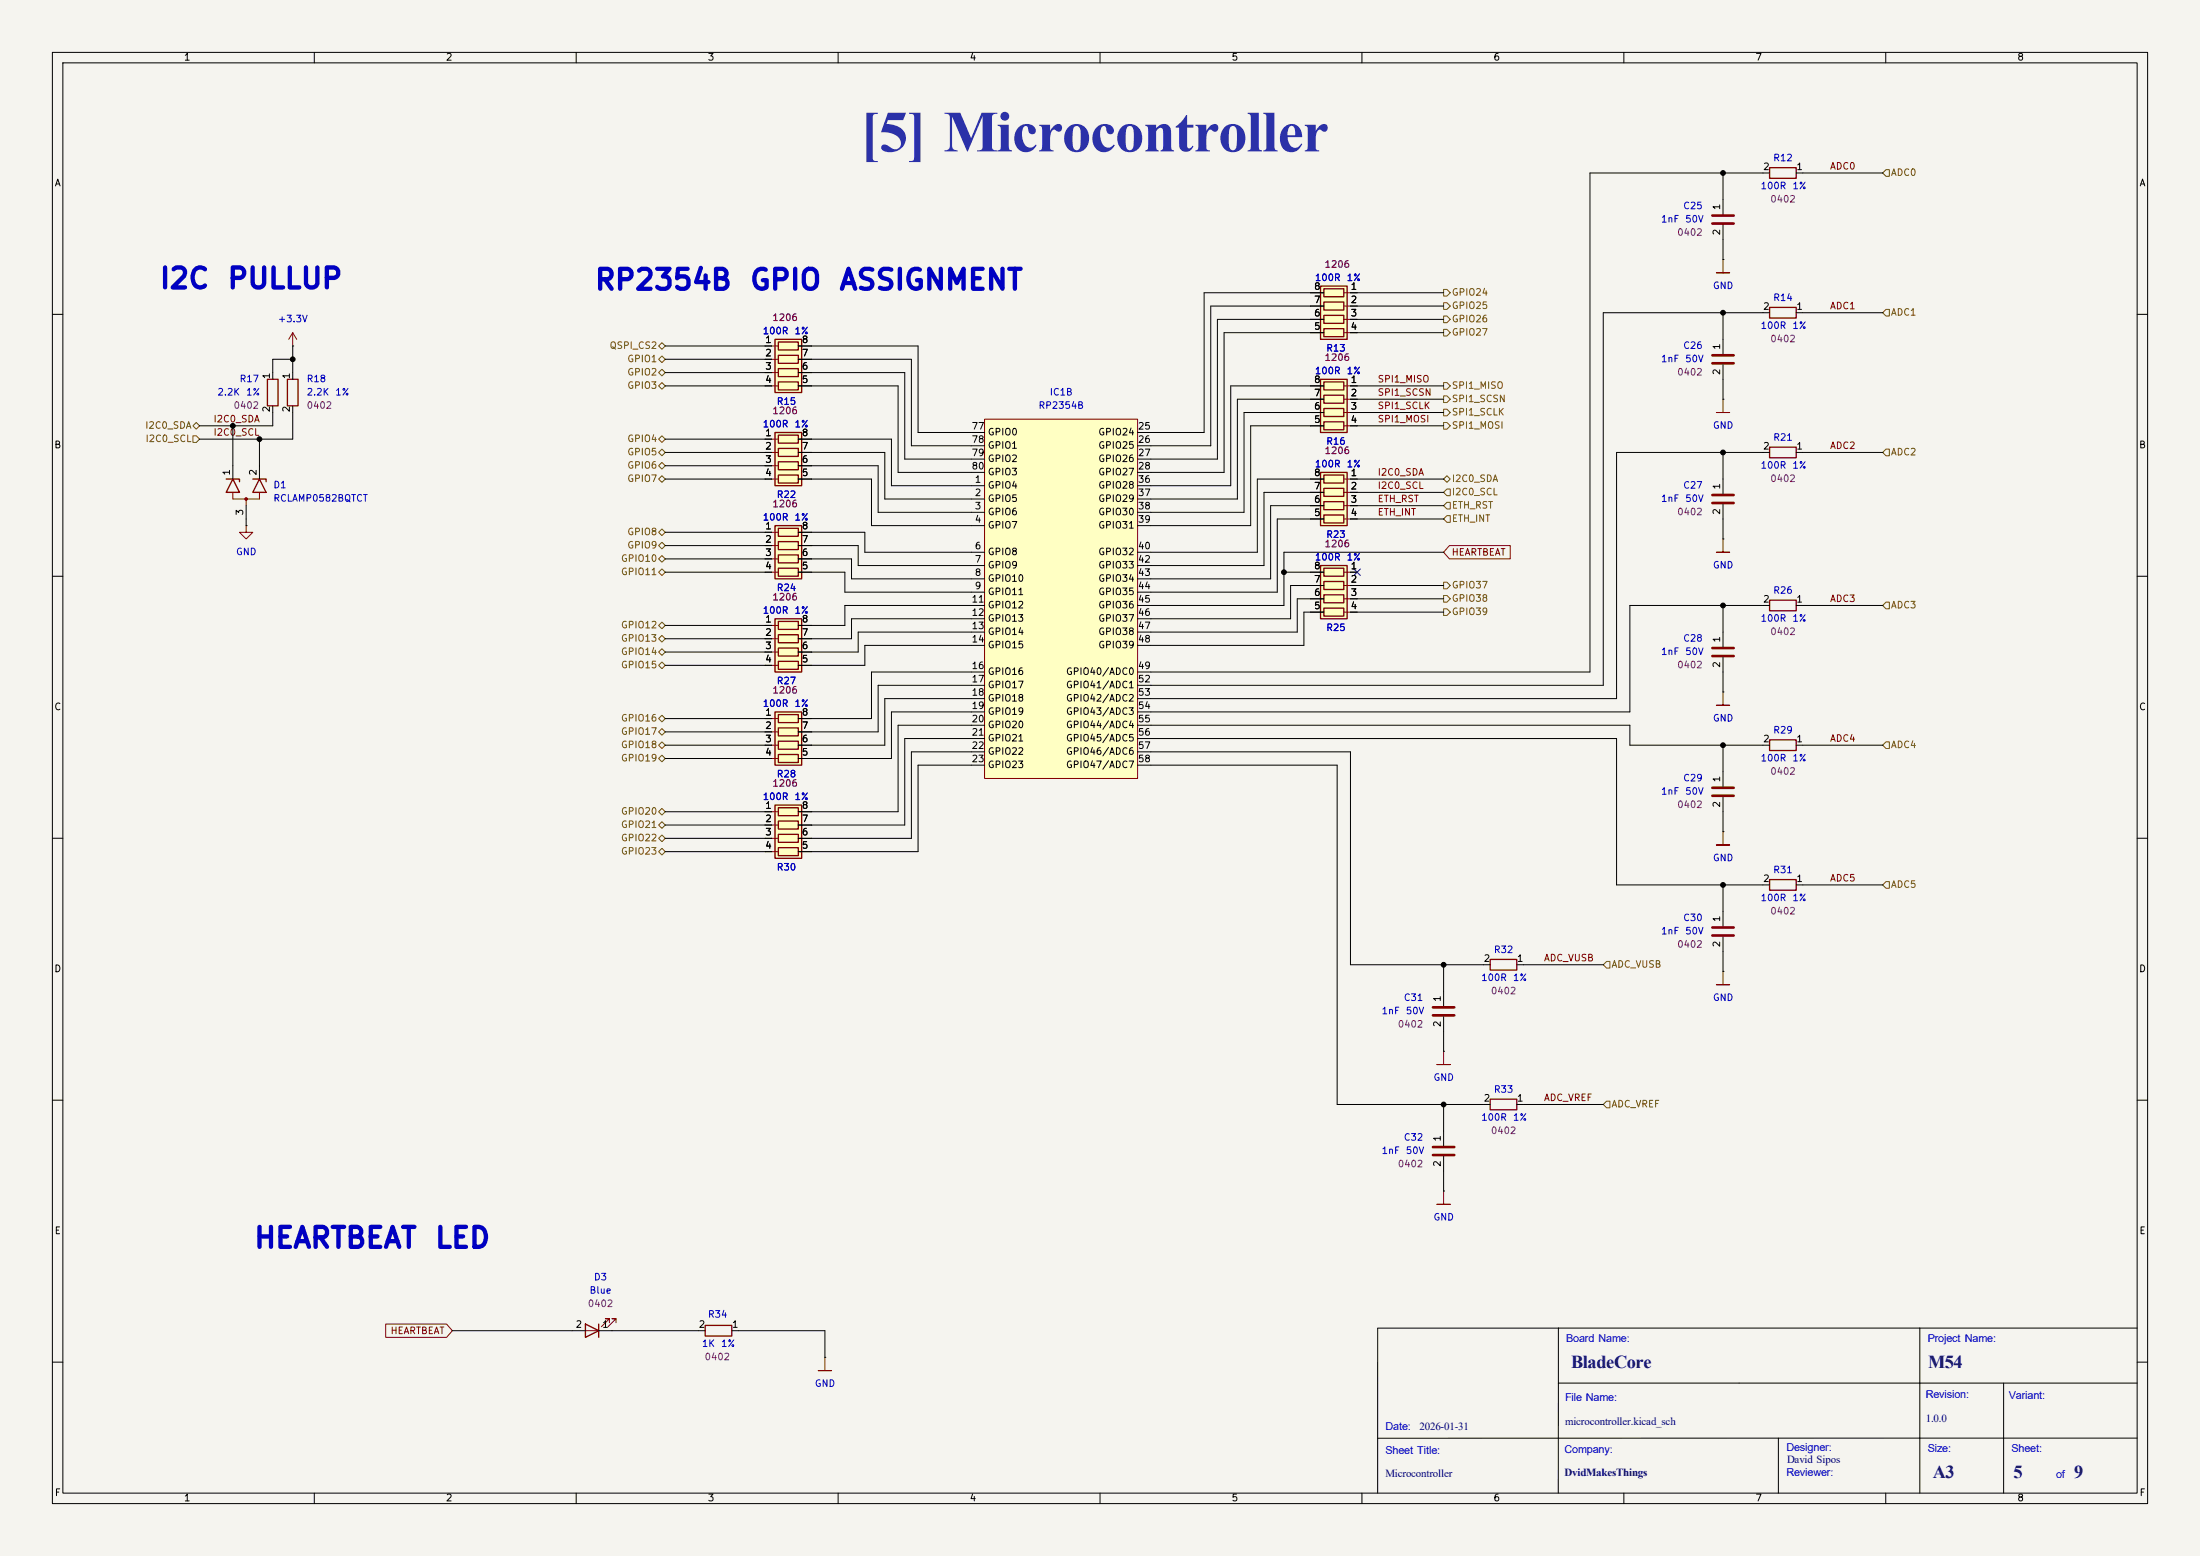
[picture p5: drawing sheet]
<svg xmlns="http://www.w3.org/2000/svg" width="420mm" height="297mm" viewBox="0 0 420 297" stroke-linecap="round" stroke-linejoin="round" font-family="sans-serif">
<path d="M0 0h420v297h-420z" fill="#f5f4ef" stroke="#f5f4ef" stroke-width=".19"/>
<g fill="none" stroke="#000" stroke-width=".19">
<path d="M10 10h400v277h-400zM12 12h396v273h-396zM60 10v2M110 10v2M160 10v2M210 10v2M260 10v2M310 10v2M360 10v2M10 60h2M408 60h2M336.5 86.4h1.3"/>
<path d="M342.9 86.4h1.3M10 110h2M408 110h2M10 160h2M336.5 142.2h1.3M342.9 142.2h1.3M408 160h2M283.2 184.2h1.3M289.6 184.2h1.2M10 210h2M408 210h2M263 253.5v31.5"/>
<path d="M297.5 253.5v31.5M366.5 253.5v31.5M408 253.5h-144.9M10 260h2M297.5 264h110.5M339.5 274.5v10.5M382.5 264v21M408 260h2M408 274.5h-144.9M60 285v2M110 285v2M160 285v2"/>
<path d="M210 285v2M260 285v2M310 285v2M360 285v2"/>
</g>
<path d="M337.8 85.3h5.1v2.1h-5.1zM337.8 141.2h5.1v2.1h-5.1zM284.5 183.1h5.1v2.1h-5.1z" fill="none" stroke="#840000" stroke-width=".25"/>
<path d="M148 135.9h5v10.2h-5z" fill="#ffffc2"/>
<path d="M337.8 58.7h5.1v2h-5.1zM148 135.9h5v10.2h-5zM148.6 136.4h3.8v1.5h-3.8zM148.6 138.9h3.8v1.6h-3.8zM148.6 141.5h3.8v1.5h-3.8zM148.6 144h3.8v1.5h-3.8zM337.8 167.9h5.1v2h-5.1z" fill="none" stroke="#840000" stroke-width=".25"/>
<path d="M328.9 76.2v2.5h1.3h-2.5h1.2M147.3 137.2h1.3M147.3 139.7h1.3M147.3 142.2h1.3M147.3 144.8h1.3" fill="none" stroke="#840000" stroke-width=".19"/>
<g fill="none" stroke="#000" stroke-width=".19">
<path d="M328.9 38.1v2.8M328.9 42.9v2.8M336.5 59.7h1.3M342.9 59.7h1.3M328.9 76.2h.1M328.9 64.8v2.8M328.9 69.6v2.8M146 137.2h1.3M146 139.7h1.3M152.4 137.2h2.5M152.4 139.7h2.5M146 142.2h1.3"/>
<path d="M146 144.8h1.3M152.4 142.2h2.5M152.4 144.8h2.5M336.5 168.9h1.3M342.9 168.9h1.3"/>
</g>
<path d="M326.9 41.1h4.1M326.9 42.7h4.1M326.9 67.8h4.1M326.9 69.3h4.1" fill="none" stroke="#840000" stroke-width=".51"/>
<path d="M252.1 54.6h5.1v10.2h-5.1z" fill="#ffffc2"/>
<path d="M252.1 54.6h5.1v10.2h-5.1zM252.7 55.1h3.8v1.5h-3.8zM252.7 57.7h3.8v1.5h-3.8zM252.7 60.2h3.8v1.5h-3.8zM252.7 62.7h3.8v1.6h-3.8z" fill="none" stroke="#840000" stroke-width=".25"/>
<path d="M256.5 55.9h1.3M256.5 58.4h1.3M256.5 61h1.3M256.5 63.5h1.3" fill="none" stroke="#840000" stroke-width=".19"/>
<path d="M250.2 55.9h2.5M250.2 58.4h2.5M257.8 55.9h1.3M257.8 58.4h1.3M250.2 61h2.5M250.2 63.5h2.5M257.8 61h1.3M257.8 63.5h1.3" fill="none" stroke="#000" stroke-width=".19"/>
<path d="M252.1 90.2h5.1v10.1h-5.1z" fill="#ffffc2"/>
<path d="M252.1 90.2h5.1v10.1h-5.1zM252.7 90.7h3.8v1.5h-3.8zM252.7 93.2h3.8v1.5h-3.8zM252.7 95.8h3.8v1.5h-3.8zM252.7 98.3h3.8v1.5h-3.8z" fill="none" stroke="#840000" stroke-width=".25"/>
<path d="M256.5 91.4h1.3M256.5 94h1.3M256.5 96.5h1.3M256.5 99.1h1.3" fill="none" stroke="#840000" stroke-width=".19"/>
<path d="M250.2 91.4h2.5M250.2 94h2.5M250.2 96.5h2.5M250.2 99.1h2.5M257.8 91.4h1.3M257.8 94h1.3M257.8 96.5h1.3M257.8 99.1h1.3" fill="none" stroke="#000" stroke-width=".19"/>
<path d="M252.1 72.4h5.1v10.2h-5.1z" fill="#ffffc2"/>
<path d="M252.1 72.4h5.1v10.2h-5.1zM252.7 72.9h3.8v1.5h-3.8zM252.7 75.4h3.8v1.6h-3.8zM252.7 78h3.8v1.5h-3.8zM252.7 80.5h3.8v1.5h-3.8z" fill="none" stroke="#840000" stroke-width=".25"/>
<path d="M256.5 73.7h1.3M256.5 76.2h1.3M256.5 78.7h1.3M256.5 81.3h1.3" fill="none" stroke="#840000" stroke-width=".19"/>
<path d="M250.2 73.7h2.5M250.2 76.2h2.5M250.2 78.7h2.5M257.8 73.7h1.3M257.8 76.2h1.3M257.8 78.7h1.3M250.2 81.3h2.5M257.8 81.3h1.3" fill="none" stroke="#000" stroke-width=".19"/>
<path d="M148 100.3h5v10.2h-5z" fill="#ffffc2"/>
<path d="M148 100.3h5v10.2h-5zM148.6 100.8h3.8v1.6h-3.8zM148.6 103.4h3.8v1.5h-3.8zM148.6 105.9h3.8v1.5h-3.8zM148.6 108.5h3.8v1.5h-3.8z" fill="none" stroke="#840000" stroke-width=".25"/>
<path d="M147.3 101.6h1.3M147.3 104.1h1.3M147.3 106.7h1.3M147.3 109.2h1.3" fill="none" stroke="#840000" stroke-width=".19"/>
<path d="M146 101.6h1.3M146 104.1h1.3M146 106.7h1.3M146 109.2h1.3M152.4 101.6h2.5M152.4 104.1h2.5M152.4 106.7h2.5M152.4 109.2h2.5" fill="none" stroke="#000" stroke-width=".19"/>
<path d="M148 153.7h5v10.1h-5z" fill="#ffffc2"/>
<path d="M337.8 32h5.1v2h-5.1zM51.1 72.4h2v5.1h-2zM337.8 114.6h5.1v2h-5.1zM148 153.7h5v10.1h-5zM148.6 154.2h3.8v1.5h-3.8zM148.6 156.7h3.8v1.5h-3.8zM148.6 159.3h3.8v1.5h-3.8zM148.6 161.8h3.8v1.5h-3.8zM111.8 252.7l2.5 1.3-2.5 1.3zM114.3 252.7v2.6M134.6 253h5.1v2h-5.1z" fill="none" stroke="#840000" stroke-width=".25"/>
<g fill="none" stroke="#840000" stroke-width=".19">
<path d="M328.9 49.5v2.6h1.3h-2.5h1.2M47 100.3v1.3h1.3l-1.3 1.3-1.3-1.3h1.3M328.9 102.9v2.5h1.3h-2.5h1.2M328.9 132.1v2.5h1.3h-2.5h1.2M147.3 154.9h1.3M147.3 157.5h1.3M147.3 160h1.3M147.3 162.6h1.3M275.6 200.7v2.5h1.3h-2.6h1.3M111.8 254h2.5M116.3 252.5v-.8h-.7h.7l-1.5 1.5M117.6 252.5v-.8h-.8h.8l-1.5 1.5"/>
<path d="M157.5 259.1v2.5h1.2h-2.5h1.3"/>
</g>
<g fill="none" stroke="#000" stroke-width=".19">
<path d="M336.5 33h1.3M342.9 33h1.3M328.9 49.5h.1M52.1 71.1v1.3M52.1 77.5v1.2M328.9 91.4v2.8M328.9 96.3v2.8M47 100.3h.1M328.9 102.9h.1M336.5 115.6h1.3M342.9 115.6h1.3M328.9 132.1h.1"/>
<path d="M328.9 120.7v2.7M328.9 125.5v2.8M146 154.9h1.3M146 157.5h1.3M152.4 154.9h2.5M152.4 157.5h2.5M328.9 147.3v2.8M328.9 152.1v2.8M146 160h1.3M146 162.6h1.3M152.4 160h2.5M152.4 162.6h2.5"/>
<path d="M275.6 189.2v2.8M275.6 194.1v2.8M275.6 200.7h.1M109.2 254h2.6M114.3 254h2.5M133.3 254h1.3M139.7 254h1.3M157.5 259.1h.1"/>
</g>
<path d="M326.9 94.5h4.1M326.9 96h4.1M326.9 123.7h4.1M326.9 125.2h4.1M326.9 150.4h4.1M326.9 151.9h4.1M273.6 192.3h4M273.6 193.8h4" fill="none" stroke="#840000" stroke-width=".51"/>
<path d="M252.1 108h5.1v10.1h-5.1z" fill="#ffffc2"/>
<path d="M252.1 108h5.1v10.1h-5.1zM252.7 108.5h3.8v1.5h-3.8zM252.7 111h3.8v1.5h-3.8zM252.7 113.5h3.8v1.6h-3.8zM252.7 116.1h3.8v1.5h-3.8z" fill="none" stroke="#840000" stroke-width=".25"/>
<path d="M256.5 109.2h1.3M256.5 111.8h1.3M256.5 114.3h1.3M256.5 116.8h1.3" fill="none" stroke="#840000" stroke-width=".19"/>
<path d="M250.2 109.2h2.5M250.2 111.8h2.5M250.2 114.3h2.5M250.2 116.8h2.5M257.8 109.2h1.3M257.8 111.8h1.3M257.8 114.3h1.3M257.8 116.8h1.3" fill="none" stroke="#000" stroke-width=".19"/>
<path d="M148 64.8h5v10.1h-5z" fill="#ffffc2"/>
<path d="M54.9 72.4h2v5.1h-2zM148 64.8h5v10.1h-5zM148.6 65.3h3.8v1.5h-3.8zM148.6 67.8h3.8v1.5h-3.8zM148.6 70.4h3.8v1.5h-3.8zM148.6 72.9h3.8v1.5h-3.8zM43.2 91.4h2.5v.5M44.4 91.4l1.3 2.6h-2.5zM48.3 91.4h2.5v.5M49.5 91.4l1.3 2.6h-2.5zM284.5 209.8h5.1v2h-5.1z" fill="none" stroke="#840000" stroke-width=".25"/>
<path d="M55.9 63.5l-.8 1.3M55.9 63.5l.7 1.3M55.9 63.5v2.5M147.3 66h1.3M147.3 68.6h1.3M147.3 71.1h1.3M147.3 73.7h1.3M44.4 94v1.3h5.1v-1.3M47 95.3v1.2M328.9 158.8v2.5h1.3h-2.5h1.2M328.9 185.4v2.6h1.3h-2.5h1.2M275.6 227.3v2.6h1.3h-2.6h1.3" fill="none" stroke="#840000" stroke-width=".19"/>
<g fill="none" stroke="#000" stroke-width=".19">
<path d="M55.9 66h.1M55.9 71.1v1.3M55.9 77.5v1.2M146 66h1.3M146 68.6h1.3M146 71.1h1.3M146 73.7h1.3M152.4 66h2.5M152.4 68.6h2.5M152.4 71.1h2.5M152.4 73.7h2.5M44.4 88.9v2.5"/>
<path d="M47 96.5v2.6M49.5 88.9v2.5M328.9 158.8h.1M328.9 174v2.8M328.9 178.8v2.8M328.9 185.4h.1M275.6 215.9v2.8M283.2 210.8h1.3M289.6 210.8h1.2M275.6 227.3h.1M275.6 220.7v2.8"/>
</g>
<path d="M326.9 177h4.1M326.9 178.6h4.1M273.6 218.9h4M273.6 220.5h4" fill="none" stroke="#840000" stroke-width=".51"/>
<circle cx="47" cy="95.2" r=".25" fill="#840000" stroke="#840000" stroke-width=".19"/>
<path d="M188 80h29.2v68.6h-29.2z" fill="#ffffc3"/>
<path d="M188 80h29.2v68.6h-29.2z" fill="none" stroke="#840000" stroke-width=".19"/>
<g fill="none" stroke="#000" stroke-width=".19">
<path d="M185.4 92.7h2.6M185.4 95.3h2.6M185.4 97.8h2.6M185.4 82.6h2.6M185.4 85.1h2.6M185.4 87.6h2.6M185.4 90.2h2.6M217.2 92.7h2.5M217.2 95.3h2.5M217.2 97.8h2.5M217.2 82.6h2.5M217.2 85.1h2.5"/>
<path d="M217.2 87.6h2.5M217.2 90.2h2.5M185.4 100.3h2.6M185.4 105.4h2.6M185.4 108h2.6M185.4 110.5h2.6M185.4 113h2.6M185.4 115.6h2.6M185.4 118.1h2.6M217.2 100.3h2.5M217.2 105.4h2.5M217.2 108h2.5"/>
<path d="M217.2 110.5h2.5M217.2 113h2.5M217.2 115.6h2.5M217.2 118.1h2.5M185.4 120.7h2.6M185.4 123.2h2.6M185.4 128.3h2.6M185.4 130.8h2.6M185.4 133.4h2.6M185.4 135.9h2.6M185.4 138.4h2.6M217.2 120.7h2.5"/>
<path d="M217.2 123.2h2.5M217.2 128.3h2.5M217.2 130.8h2.5M217.2 133.4h2.5M217.2 135.9h2.5M217.2 138.4h2.5M185.4 141h2.6M185.4 143.5h2.6M185.4 146.1h2.6M217.2 141h2.5M217.2 143.5h2.5M217.2 146.1h2.5"/>
</g>
<path d="M148 82.6h5v10.1h-5z" fill="#ffffc2"/>
<path d="M148 82.6h5v10.1h-5zM148.6 83.1h3.8v1.5h-3.8zM148.6 85.6h3.8v1.5h-3.8zM148.6 88.1h3.8v1.6h-3.8zM148.6 90.7h3.8v1.5h-3.8z" fill="none" stroke="#840000" stroke-width=".25"/>
<path d="M147.3 83.8h1.3M147.3 86.4h1.3M147.3 88.9h1.3M147.3 91.4h1.3" fill="none" stroke="#840000" stroke-width=".19"/>
<path d="M146 83.8h1.3M146 86.4h1.3M146 88.9h1.3M146 91.4h1.3M152.4 83.8h2.5M152.4 86.4h2.5M152.4 88.9h2.5M152.4 91.4h2.5" fill="none" stroke="#000" stroke-width=".19"/>
<path d="M148 118.1h5v10.2h-5z" fill="#ffffc2"/>
<path d="M148 118.1h5v10.2h-5zM148.6 118.6h3.8v1.5h-3.8zM148.6 121.2h3.8v1.5h-3.8zM148.6 123.7h3.8v1.5h-3.8zM148.6 126.2h3.8v1.6h-3.8z" fill="none" stroke="#840000" stroke-width=".25"/>
<path d="M147.3 119.4h1.3M276.7 104.1h11.6v2.6h-11.6l-1.1-1.3zM147.3 121.9h1.3M147.3 124.5h1.3M147.3 127h1.3M73.6 252.7h11.6l1.2 1.3-1.2 1.3h-11.6z" fill="none" stroke="#840000" stroke-width=".19"/>
<g fill="none" stroke="#000" stroke-width=".19">
<path d="M328.9 33v5.1M336.5 33h-33v95.3h-83.8M344.2 33h15.2M252.7 58.4h-21.6v26.7h-11.4M252.7 55.9h-22.8v26.7h-10.2M257.8 55.9h17.8M257.8 58.4h17.8M328.9 45.7v3.8M328.9 59.7v5.1M336.5 59.7h-30.4v71.1h-86.4M344.2 59.7h15.2M52.1 78.7v2.6h-14"/>
<path d="M55.9 68.6h-3.8v2.5M55.9 66v5.1M55.9 78.7v5.1h-17.8M127 73.7h20.3M127 68.6h20.3M127 66h20.3M127 71.1h20.3M152.4 71.1h20.3v16.5h12.7M152.4 68.6h21.6v16.5h11.4M152.4 73.7h19v16.5h14M152.4 66h22.9v16.6h10.1M252.7 78.7h-15.2v19.1h-17.8"/>
<path d="M252.7 73.7h-17.8v19h-15.2M252.7 76.2h-16.5v19.1h-16.5M252.7 61h-20.3v26.6h-12.7M252.7 63.5h-19v26.7h-14M257.8 78.7h17.8M257.8 76.2h17.8M257.8 61h17.8M257.8 63.5h17.8M257.8 73.7h17.8M328.9 72.4v3.8M44.4 81.3v7.6M47 99.1v1.2"/>
<path d="M49.5 83.8v5.1M127 91.4h20.3M127 86.4h20.3M127 83.8h20.3M127 88.9h20.3M152.4 91.4h14v8.9h19M152.4 88.9h15.2v8.9h17.8M152.4 83.8h17.8v8.9h15.2M152.4 86.4h16.5v8.9h16.5M252.7 81.3h-13.9v19h-19.1M252.7 91.4h-12.7v14h-20.3M252.7 96.5h-10.1v14h-22.9"/>
<path d="M252.7 99.1h-8.9v13.9h-24.1M252.7 94h-11.4v14h-21.6M257.8 96.5h17.8M257.8 91.4h17.8M257.8 99.1h17.8M257.8 94h17.8M257.8 81.3h17.8M328.9 86.4v5M328.9 99.1v3.8M336.5 86.4h-27.9v47h-88.9M344.2 86.4h15.2M127 119.4h20.3"/>
<path d="M127 106.7h20.3M127 101.6h20.3M127 109.2h20.3M127 104.1h20.3M152.4 101.6h12.7v3.8h20.3M152.4 106.7h10.2v3.8h22.8M152.4 104.1h11.4v3.9h21.6M152.4 109.2h8.9v3.8h24.1M185.4 115.6h-24.1v3.8h-8.9M185.4 118.1h-22.8v3.8h-10.2M245.1 109.2h7.6M252.7 116.8h-3.8v6.4h-29.2"/>
<path d="M252.7 111.8h-6.3v6.3h-26.7M252.7 114.3h-5.1v6.4h-27.9M257.8 114.3h17.8M257.8 116.8h17.8M257.8 111.8h17.8M257.8 109.2h1.3M275.6 105.4h-30.5v10.2h-25.4M328.9 115.6v5.1M336.5 115.6h-25.4v20.3h-91.4M344.2 115.6h15.2M127 121.9h20.3M127 124.5h20.3"/>
<path d="M127 127h20.3M127 139.7h20.3M127 137.2h20.3M185.4 120.7h-21.6v3.8h-11.4M185.4 123.2h-20.3v3.8h-12.7M185.4 133.4h-16.5v8.8h-16.5M185.4 128.3h-19v8.9h-14M185.4 135.9h-15.2v8.9h-17.8M185.4 138.4h-14v16.5h-19M185.4 130.8h-17.8v8.9h-15.2M219.7 138.4h91.4v3.8h25.4M328.9 128.3v3.8"/>
<path d="M127 142.2h20.3M127 157.5h20.3M127 144.8h20.3M127 154.9h20.3M185.4 143.5h-11.4v16.5h-21.6M185.4 141h-12.7v16.5h-20.3M185.4 146.1h-10.1v16.5h-22.9M219.7 141h88.9v27.9h27.9M219.7 146.1h35.6v64.7h27.9M219.7 143.5h38.1v40.7h25.4M328.9 142.2v5.1M328.9 154.9v3.9"/>
<path d="M344.2 142.2h15.2M127 162.6h20.3M127 160h20.3M328.9 168.9v5.1M344.2 168.9h15.2M275.6 184.2v5M275.6 196.9v3.8M290.8 184.2h15.3M328.9 181.6v3.8M275.6 210.8v5.1M290.8 210.8h15.3M275.6 223.5v3.8"/>
<path d="M86.4 254h22.8M116.8 254h16.5M141 254h16.5v5.1"/>
</g>
<g fill="none" stroke="#725600" stroke-width=".19">
<path d="M360 32.4h.7v1.3h-.7l-.6-.7zM275.6 55.2h.6l.7 .7-.7 .6h-.6zM275.6 57.8h.6l.7 .6-.7 .7h-.6zM360 59.1h.7v1.2h-.7l-.6-.6zM125.7 68.6l.7-.7 .6 .7-.6 .6zM125.7 66l.7-.6 .6 .6-.6 .7zM125.7 73.7l.7-.7 .6 .7-.6 .6zM125.7 71.1l.7-.6 .6 .6-.6 .7zM275.6 60.3h.6l.7 .7-.7 .6h-.6zM275.6 62.9h.6l.7 .6-.7 .6h-.6zM275.6 73h.6l.7 .7-.7 .6h-.6zM275.6 78.1h.6l.7 .6-.7 .7h-.6z"/>
<path d="M275.6 75.6h.6l.7 .6-.7 .6h-.6zM36.8 83.2h.7l.6 .6-.6 .7h-.7zM36.8 81.3l.7-.7 .6 .7-.6 .6zM125.7 88.9l.7-.6 .6 .6-.6 .6zM125.7 86.4l.7-.7 .6 .7-.6 .6zM125.7 83.8l.7-.6 .6 .6-.6 .7zM125.7 91.4l.7-.6 .6 .6-.6 .7zM275.6 91.4l.6-.6 .7 .6-.7 .7zM275.6 80.6h.6l.7 .7-.7 .6h-.6zM276.2 95.9h.7v1.3h-.7l-.6-.7zM276.2 93.3h.7v1.3h-.7l-.6-.6zM276.2 98.4h.7v1.3h-.7l-.6-.6z"/>
<path d="M360 85.7h.7v1.3h-.7l-.6-.6zM125.7 106.7l.7-.7 .6 .7-.6 .6zM125.7 101.6l.7-.6 .6 .6-.6 .6zM125.7 109.2l.7-.6 .6 .6-.6 .7zM125.7 119.4l.7-.7 .6 .7-.6 .6zM126.4 103.5l.6 .6-.6 .7-.7-.7zM275.6 113.7h.6l.7 .6-.7 .6h-.6zM275.6 111.1h.6l.7 .7-.7 .6h-.6zM275.6 116.2h.6l.7 .6-.7 .7h-.6zM360 114.9h.7v1.3h-.7l-.6-.6zM125.7 121.9l.7-.6 .6 .6-.6 .7zM125.7 137.2l.7-.7 .6 .7-.6 .6z"/>
<path d="M125.7 124.5l.7-.7 .6 .7-.6 .6zM125.7 139.7l.7-.6 .6 .6-.6 .6zM126.4 126.4l.6 .6-.6 .6-.7-.6zM125.7 154.9l.7-.6 .6 .6-.6 .7zM125.7 157.5l.7-.7 .6 .7-.6 .6zM125.7 142.2l.7-.6 .6 .6-.6 .7zM126.4 144.1l.6 .7-.6 .6-.7-.6zM360 141.6h.7v1.3h-.7l-.6-.7zM125.7 162.6l.7-.7 .6 .7-.6 .6zM125.7 160l.7-.6 .6 .6-.6 .7zM360 168.3h.7v1.2h-.7l-.6-.6zM306.7 183.5h.6v1.3h-.6l-.6-.6z"/>
<path d="M306.7 210.2h.6v1.3h-.6l-.6-.7z"/>
</g>
<path d="M258.5 108.6l1.2 1.2M259.7 108.6l-1.2 1.2" fill="none" stroke="#000084" stroke-width=".19"/>
<g fill="#000" stroke="#000" stroke-width=".19">
<circle cx="328.9" cy="33" r=".46"/>
<circle cx="328.9" cy="59.7" r=".46"/>
<circle cx="55.9" cy="68.6" r=".46"/>
<circle cx="44.4" cy="81.3" r=".46"/>
<circle cx="49.5" cy="83.8" r=".46"/>
<circle cx="328.9" cy="86.4" r=".46"/>
<circle cx="245.1" cy="109.2" r=".46"/>
<circle cx="328.9" cy="115.6" r=".46"/>
<circle cx="328.9" cy="142.2" r=".46"/>
<circle cx="328.9" cy="168.9" r=".46"/>
<circle cx="275.6" cy="184.2" r=".46"/>
<circle cx="275.6" cy="210.8" r=".46"/>
</g>
<text font-size="11.1" fill="#2b31a8" x="164.2" y="28.9">[5] Microcontroller</text>
<g font-size="3.8" fill="#0000c2">
<text x="30.2" y="56">I2C</text>
<text x="43.1" y="56">PULLUP</text>
<text x="113.3" y="56.3">RP2354B</text>
<text x="142.9" y="56.3">GPIO</text>
<text x="160" y="56.3">ASSIGNMENT</text>
<text x="48.3" y="239.1">HEARTBEAT</text>
<text x="82.8" y="239.1">LED</text>
</g>
<g font-size="3.5" fill="#00007f">
<text x="299.9" y="261.1">BladeCore</text>
<text x="368.1" y="261.1">M54</text>
<text x="369" y="282.1">A3</text>
<text x="384.4" y="282.1">5</text>
<text x="396" y="282.1">9</text>
</g>
<g font-size="2.1" fill="#00f">
<text x="299" y="256.2">Board Name:</text>
<text x="368" y="256.2">Project Name:</text>
<text x="298.8" y="267.4">File Name:</text>
<text x="367.6" y="266.9">Revision:</text>
<text x="383.5" y="267">Variant:</text>
<text x="264.5" y="272.9">Date:</text>
<text x="264.5" y="277.5">Sheet Title:</text>
<text x="298.7" y="277.3">Company:</text>
<text x="341.1" y="281.7">Reviewer:</text>
<text x="341.1" y="277">Designer:</text>
<text x="368" y="277.2">Size:</text>
<text x="384" y="277.2">Sheet:</text>
<text x="392.5" y="282.2">of</text>
</g>
<g font-size="2.1" fill="#00007f">
<text x="271" y="272.9">2026-01-31</text>
<text x="298.8" y="271.9">microcontroller.kicad_sch</text>
<text x="367.6" y="271.4">1.0.0</text>
<text x="264.5" y="282">Microcontroller</text>
<text x="298.7" y="281.8">DvidMakesThings</text>
<text x="341.2" y="279.2">David Sipos</text>
</g>
<g font-size="1.3">
<text x="35" y="11.9">1</text>
<text x="85" y="11.9">2</text>
<text x="135" y="11.9">3</text>
<text x="185" y="11.9">4</text>
<text x="235" y="11.9">5</text>
<text x="285" y="11.9">6</text>
<text x="335" y="11.9">7</text>
<text x="385" y="11.9">8</text>
<text x="10.3" y="35.9">A</text>
<text x="336.5" y="32.8">2</text>
<text x="342.8" y="32.8">1</text>
<text x="408.3" y="35.9">A</text>
<text x="328.7" y="40.2" transform="rotate(-90 328.7 40.2)">1</text>
<text x="328.7" y="45" transform="rotate(-90 328.7 45)">2</text>
<text x="250.8" y="58.2">7</text>
<text x="250.8" y="55.6">8</text>
<text x="257.7" y="55.6">1</text>
<text x="257.7" y="58.2">2</text>
<text x="336.5" y="59.4">2</text>
<text x="342.8" y="59.4">1</text>
<text x="146" y="65.8">1</text>
<text x="153" y="65.8">8</text>
<text x="250.8" y="63.2">5</text>
<text x="250.8" y="60.7">6</text>
<text x="257.7" y="60.7">3</text>
<text x="257.7" y="63.2">4</text>
<text x="146" y="68.3">2</text>
<text x="146" y="70.9">3</text>
<text x="153" y="70.9">6</text>
<text x="153" y="68.3">7</text>
<text x="328.7" y="71.7" transform="rotate(-90 328.7 71.7)">2</text>
<text x="328.7" y="66.9" transform="rotate(-90 328.7 66.9)">1</text>
<text x="51.8" y="72.5" transform="rotate(-90 51.8 72.5)">1</text>
<text x="55.6" y="72.5" transform="rotate(-90 55.6 72.5)">1</text>
<text x="146" y="73.4">4</text>
<text x="153" y="73.4">5</text>
<text x="250.8" y="75.9">7</text>
<text x="250.8" y="73.4">8</text>
<text x="257.7" y="73.4">1</text>
<text x="257.7" y="75.9">2</text>
<text x="51.8" y="78.8" transform="rotate(-90 51.8 78.8)">2</text>
<text x="55.6" y="78.8" transform="rotate(-90 55.6 78.8)">2</text>
<text x="146" y="83.6">1</text>
<text x="153" y="83.6">8</text>
<text x="185.4" y="82.3">77</text>
<text x="188.5" y="83.4">GPIO0</text>
<text x="209.6" y="83.4">GPIO24</text>
<text x="217.1" y="82.3">25</text>
<text x="250.8" y="81">5</text>
<text x="250.8" y="78.5">6</text>
<text x="257.7" y="78.5">3</text>
<text x="257.7" y="81">4</text>
<text x="10.3" y="85.9">B</text>
<text x="146" y="86.1">2</text>
<text x="146" y="88.6">3</text>
<text x="153" y="88.6">6</text>
<text x="153" y="86.1">7</text>
<text x="185.4" y="84.8">78</text>
<text x="185.4" y="87.4">79</text>
<text x="185.4" y="89.9">80</text>
<text x="188.5" y="86">GPIO1</text>
<text x="188.5" y="88.5">GPIO2</text>
<text x="209.6" y="86">GPIO25</text>
<text x="209.6" y="88.5">GPIO26</text>
<text x="217.1" y="84.8">26</text>
<text x="217.1" y="87.4">27</text>
<text x="217.1" y="89.9">28</text>
<text x="336.5" y="86.1">2</text>
<text x="342.8" y="86.1">1</text>
<text x="408.2" y="85.9">B</text>
<text x="44.2" y="90.9" transform="rotate(-90 44.2 90.9)">1</text>
<text x="49.3" y="90.9" transform="rotate(-90 49.3 90.9)">2</text>
<text x="146" y="91.2">4</text>
<text x="153" y="91.2">5</text>
<text x="186" y="92.5">1</text>
<text x="186" y="95">2</text>
<text x="188.5" y="93.6">GPIO4</text>
<text x="188.5" y="91">GPIO3</text>
<text x="209.6" y="91">GPIO27</text>
<text x="209.6" y="93.6">GPIO28</text>
<text x="217.1" y="92.5">36</text>
<text x="217.1" y="95">37</text>
<text x="250.8" y="93.7">7</text>
<text x="250.8" y="91.2">8</text>
<text x="257.7" y="91.2">1</text>
<text x="257.7" y="93.7">2</text>
<text x="328.7" y="93.5" transform="rotate(-90 328.7 93.5)">1</text>
<text x="46.7" y="98.5" transform="rotate(-90 46.7 98.5)">3</text>
<text x="146" y="101.3">1</text>
<text x="153" y="101.3">8</text>
<text x="186" y="97.5">3</text>
<text x="186" y="100.1">4</text>
<text x="188.5" y="96.1">GPIO5</text>
<text x="188.5" y="98.7">GPIO6</text>
<text x="188.5" y="101.2">GPIO7</text>
<text x="209.6" y="96.1">GPIO29</text>
<text x="209.6" y="98.7">GPIO30</text>
<text x="209.6" y="101.2">GPIO31</text>
<text x="217.1" y="97.5">38</text>
<text x="217.1" y="100.1">39</text>
<text x="250.8" y="98.8">5</text>
<text x="250.8" y="96.3">6</text>
<text x="257.7" y="96.3">3</text>
<text x="257.7" y="98.8">4</text>
<text x="328.7" y="98.4" transform="rotate(-90 328.7 98.4)">2</text>
<text x="146" y="103.9">2</text>
<text x="146" y="106.4">3</text>
<text x="153" y="106.4">6</text>
<text x="153" y="103.9">7</text>
<text x="186" y="105.2">6</text>
<text x="186" y="107.7">7</text>
<text x="188.5" y="106.3">GPIO8</text>
<text x="209.6" y="106.3">GPIO32</text>
<text x="217.1" y="105.2">40</text>
<text x="217.1" y="107.7">42</text>
<text x="146" y="109">4</text>
<text x="153" y="109">5</text>
<text x="186" y="110.2">8</text>
<text x="186" y="112.8">9</text>
<text x="188.5" y="108.8">GPIO9</text>
<text x="188.5" y="111.4">GPIO10</text>
<text x="188.5" y="113.9">GPIO11</text>
<text x="209.6" y="108.8">GPIO33</text>
<text x="209.6" y="111.4">GPIO34</text>
<text x="209.6" y="113.9">GPIO35</text>
<text x="217.1" y="110.2">43</text>
<text x="217.1" y="112.8">44</text>
<text x="250.8" y="111.5">7</text>
<text x="250.8" y="109">8</text>
<text x="257.7" y="109">1</text>
<text x="257.7" y="111.5">2</text>
<text x="146" y="119.1">1</text>
<text x="153" y="119.1">8</text>
<text x="185.4" y="115.3">11</text>
<text x="185.4" y="117.9">12</text>
<text x="188.5" y="116.4">GPIO12</text>
<text x="188.5" y="119">GPIO13</text>
<text x="209.6" y="116.4">GPIO36</text>
<text x="209.6" y="119">GPIO37</text>
<text x="217.1" y="115.3">45</text>
<text x="217.1" y="117.9">46</text>
<text x="250.8" y="116.6">5</text>
<text x="250.8" y="114">6</text>
<text x="257.7" y="114">3</text>
<text x="257.7" y="116.6">4</text>
<text x="336.5" y="115.3">2</text>
<text x="342.8" y="115.3">1</text>
<text x="146" y="121.7">2</text>
<text x="146" y="124.2">3</text>
<text x="153" y="124.2">6</text>
<text x="153" y="121.7">7</text>
<text x="185.4" y="120.4">13</text>
<text x="185.4" y="122.9">14</text>
<text x="188.5" y="121.5">GPIO14</text>
<text x="188.5" y="124.1">GPIO15</text>
<text x="209.6" y="121.5">GPIO38</text>
<text x="209.6" y="124.1">GPIO39</text>
<text x="217.1" y="120.4">47</text>
<text x="217.1" y="122.9">48</text>
<text x="328.7" y="122.8" transform="rotate(-90 328.7 122.8)">1</text>
<text x="146" y="126.7">4</text>
<text x="153" y="126.7">5</text>
<text x="185.4" y="128">16</text>
<text x="185.4" y="130.6">17</text>
<text x="188.5" y="129.1">GPIO16</text>
<text x="188.5" y="131.7">GPIO17</text>
<text x="203.4" y="129.1">GPIO40/ADC0</text>
<text x="203.4" y="131.7">GPIO41/ADC1</text>
<text x="217.1" y="128">49</text>
<text x="217.1" y="130.6">52</text>
<text x="328.7" y="127.6" transform="rotate(-90 328.7 127.6)">2</text>
<text x="10.3" y="135.9">C</text>
<text x="146" y="136.9">1</text>
<text x="153" y="136.9">8</text>
<text x="185.4" y="133.1">18</text>
<text x="185.4" y="135.6">19</text>
<text x="188.5" y="134.2">GPIO18</text>
<text x="188.5" y="136.8">GPIO19</text>
<text x="203.4" y="134.2">GPIO42/ADC2</text>
<text x="203.4" y="136.8">GPIO43/ADC3</text>
<text x="217.1" y="133.1">53</text>
<text x="217.1" y="135.6">54</text>
<text x="408.2" y="135.9">C</text>
<text x="146" y="139.4">2</text>
<text x="146" y="142">3</text>
<text x="153" y="142">6</text>
<text x="153" y="139.4">7</text>
<text x="185.4" y="138.2">20</text>
<text x="185.4" y="140.7">21</text>
<text x="185.4" y="143.3">22</text>
<text x="188.5" y="139.3">GPIO20</text>
<text x="188.5" y="141.8">GPIO21</text>
<text x="203.4" y="139.3">GPIO44/ADC4</text>
<text x="203.4" y="141.8">GPIO45/ADC5</text>
<text x="217.1" y="138.2">55</text>
<text x="217.1" y="140.7">56</text>
<text x="217.1" y="143.3">57</text>
<text x="336.5" y="142">2</text>
<text x="342.8" y="142">1</text>
<text x="146" y="144.5">4</text>
<text x="153" y="144.5">5</text>
<text x="185.4" y="145.8">23</text>
<text x="188.5" y="144.4">GPIO22</text>
<text x="188.5" y="146.9">GPIO23</text>
<text x="203.4" y="144.4">GPIO46/ADC6</text>
<text x="203.4" y="146.9">GPIO47/ADC7</text>
<text x="217.1" y="145.8">58</text>
<text x="328.7" y="149.4" transform="rotate(-90 328.7 149.4)">1</text>
<text x="146" y="154.7">1</text>
<text x="153" y="154.7">8</text>
<text x="328.7" y="154.2" transform="rotate(-90 328.7 154.2)">2</text>
<text x="146" y="157.2">2</text>
<text x="146" y="159.8">3</text>
<text x="153" y="159.8">6</text>
<text x="153" y="157.2">7</text>
<text x="146" y="162.3">4</text>
<text x="153" y="162.3">5</text>
<text x="336.5" y="168.7">2</text>
<text x="342.8" y="168.7">1</text>
<text x="328.7" y="176.1" transform="rotate(-90 328.7 176.1)">1</text>
<text x="10.3" y="185.9">D</text>
<text x="283.1" y="183.9">2</text>
<text x="289.5" y="183.9">1</text>
<text x="328.7" y="180.9" transform="rotate(-90 328.7 180.9)">2</text>
<text x="408.2" y="185.9">D</text>
<text x="275.3" y="191.3" transform="rotate(-90 275.3 191.3)">1</text>
<text x="275.3" y="196.2" transform="rotate(-90 275.3 196.2)">2</text>
<text x="283.1" y="210.6">2</text>
<text x="289.5" y="210.6">1</text>
<text x="275.3" y="218" transform="rotate(-90 275.3 218)">1</text>
<text x="275.3" y="222.8" transform="rotate(-90 275.3 222.8)">2</text>
<text x="10.3" y="235.9">E</text>
<text x="408.3" y="235.9">E</text>
<text x="109.8" y="253.7">2</text>
<text x="114.9" y="253.7">1</text>
<text x="133.3" y="253.7">2</text>
<text x="139.6" y="253.7">1</text>
<text x="10.3" y="285.9">F</text>
<text x="35" y="286.9">1</text>
<text x="85" y="286.9">2</text>
<text x="135" y="286.9">3</text>
<text x="185" y="286.9">4</text>
<text x="235" y="286.9">5</text>
<text x="285" y="286.9">6</text>
<text x="335" y="286.9">7</text>
<text x="385" y="286.9">8</text>
<text x="408.3" y="285.9">F</text>
</g>
<g font-size="1.3" fill="#0000c2">
<text x="338.4" y="31.1">R12</text>
<text x="321.2" y="40.2">C25</text>
<text x="336" y="36.4">100R</text>
<text x="342.1" y="36.4">1%</text>
<text x="317" y="42.8">1nF</text>
<text x="321.6" y="42.8">50V</text>
<text x="250.9" y="53.9">100R</text>
<text x="257" y="53.9">1%</text>
<text x="326.9" y="55.5">GND</text>
<text x="338.4" y="57.8">R14</text>
<text x="52.9" y="61.8">+3.3V</text>
<text x="145.5" y="64.1">100R</text>
<text x="151.6" y="64.1">1%</text>
<text x="336" y="63.1">100R</text>
<text x="342.1" y="63.1">1%</text>
<text x="250.9" y="71.7">100R</text>
<text x="253.1" y="67.4">R13</text>
<text x="257" y="71.7">1%</text>
<text x="317" y="69.4">1nF</text>
<text x="321.2" y="66.9">C26</text>
<text x="321.6" y="69.4">50V</text>
<text x="41.4" y="75.8">2.2K</text>
<text x="45.6" y="73.3">R17</text>
<text x="46.9" y="75.8">1%</text>
<text x="58.4" y="75.8">2.2K</text>
<text x="58.4" y="73.3">R18</text>
<text x="63.9" y="75.8">1%</text>
<text x="148.2" y="77.6">R15</text>
<text x="200.3" y="75.8">IC1B</text>
<text x="145.5" y="81.9">100R</text>
<text x="151.6" y="81.9">1%</text>
<text x="198.1" y="78.3">RP2354B</text>
<text x="326.9" y="82.1">GND</text>
<text x="250.9" y="89.5">100R</text>
<text x="253.1" y="85.2">R16</text>
<text x="257" y="89.5">1%</text>
<text x="336" y="89.8">100R</text>
<text x="338.4" y="84.4">R21</text>
<text x="342.1" y="89.8">1%</text>
<text x="52.1" y="93.5">D1</text>
<text x="148.2" y="95.4">R22</text>
<text x="321.2" y="93.6">C27</text>
<text x="52.1" y="96">RCLAMP0582BQTCT</text>
<text x="145.5" y="99.7">100R</text>
<text x="151.6" y="99.7">1%</text>
<text x="317" y="96.1">1nF</text>
<text x="321.6" y="96.1">50V</text>
<text x="45" y="106.3">GND</text>
<text x="250.9" y="107.3">100R</text>
<text x="253.1" y="103">R23</text>
<text x="257" y="107.3">1%</text>
<text x="148.2" y="113.1">R24</text>
<text x="326.9" y="108.8">GND</text>
<text x="338.4" y="113.6">R26</text>
<text x="145.5" y="117.4">100R</text>
<text x="151.6" y="117.4">1%</text>
<text x="336" y="119">100R</text>
<text x="342.1" y="119">1%</text>
<text x="253.1" y="120.8">R25</text>
<text x="317" y="125.3">1nF</text>
<text x="321.2" y="122.8">C28</text>
<text x="321.6" y="125.3">50V</text>
<text x="148.2" y="130.9">R27</text>
<text x="145.5" y="135.2">100R</text>
<text x="151.6" y="135.2">1%</text>
<text x="326.9" y="138">GND</text>
<text x="338.4" y="140.3">R29</text>
<text x="148.2" y="148.7">R28</text>
<text x="321.2" y="149.5">C29</text>
<text x="336" y="145.6">100R</text>
<text x="342.1" y="145.6">1%</text>
<text x="145.5" y="153">100R</text>
<text x="151.6" y="153">1%</text>
<text x="317" y="152">1nF</text>
<text x="321.6" y="152">50V</text>
<text x="148.2" y="166.5">R30</text>
<text x="326.9" y="164.7">GND</text>
<text x="338.4" y="167">R31</text>
<text x="336" y="172.3">100R</text>
<text x="342.1" y="172.3">1%</text>
<text x="317" y="178.7">1nF</text>
<text x="321.2" y="176.1">C30</text>
<text x="321.6" y="178.7">50V</text>
<text x="285.1" y="182.2">R32</text>
<text x="267.9" y="191.4">C31</text>
<text x="282.7" y="187.6">100R</text>
<text x="288.7" y="187.6">1%</text>
<text x="326.9" y="191.4">GND</text>
<text x="263.6" y="193.9">1nF</text>
<text x="268.3" y="193.9">50V</text>
<text x="273.6" y="206.6">GND</text>
<text x="285.1" y="208.9">R33</text>
<text x="282.7" y="214.2">100R</text>
<text x="288.7" y="214.2">1%</text>
<text x="263.6" y="220.6">1nF</text>
<text x="267.9" y="218">C32</text>
<text x="268.3" y="220.6">50V</text>
<text x="273.6" y="233.3">GND</text>
<text x="113.3" y="244.7">D3</text>
<text x="112.4" y="247.2">Blue</text>
<text x="135" y="251.8">R34</text>
<text x="133.9" y="257.4">1K</text>
<text x="137.5" y="257.4">1%</text>
<text x="155.4" y="265">GND</text>
</g>
<g font-size="1.3" fill="#840000">
<text x="349.2" y="32.7">ADC0</text>
<text x="349.2" y="59.3">ADC1</text>
<text x="262.9" y="75.9">SPI1_SCSN</text>
<text x="262.9" y="73.3">SPI1_MISO</text>
<text x="40.6" y="80.9">I2C0_SDA</text>
<text x="40.6" y="83.5">I2C0_SCL</text>
<text x="262.9" y="80.9">SPI1_MOSI</text>
<text x="262.9" y="78.4">SPI1_SCLK</text>
<text x="349.2" y="86">ADC2</text>
<text x="262.9" y="91.1">I2C0_SDA</text>
<text x="262.9" y="93.6">I2C0_SCL</text>
<text x="262.9" y="98.7">ETH_INT</text>
<text x="262.9" y="96.2">ETH_RST</text>
<text x="277" y="106.4">HEARTBEAT</text>
<text x="349.2" y="115.2">ADC3</text>
<text x="349.2" y="141.9">ADC4</text>
<text x="349.2" y="168.6">ADC5</text>
<text x="294.6" y="183.8">ADC_VUSB</text>
<text x="294.6" y="210.5">ADC_VREF</text>
<text x="74.4" y="255">HEARTBEAT</text>
</g>
<g font-size="1.3" fill="#725600">
<text x="360.9" y="33.9">ADC0</text>
<text x="277.1" y="56.7">GPIO24</text>
<text x="277.1" y="59.3">GPIO25</text>
<text x="277.1" y="61.8">GPIO26</text>
<text x="277.1" y="64.4">GPIO27</text>
<text x="360.9" y="60.6">ADC1</text>
<text x="116.3" y="66.9">QSPI_CS2</text>
<text x="119.7" y="69.4">GPIO1</text>
<text x="119.7" y="72">GPIO2</text>
<text x="119.7" y="74.5">GPIO3</text>
<text x="277.1" y="74.5">SPI1_MISO</text>
<text x="277.1" y="77.1">SPI1_SCSN</text>
<text x="27.6" y="82.1">I2C0_SDA</text>
<text x="277.1" y="79.6">SPI1_SCLK</text>
<text x="277.1" y="82.1">SPI1_MOSI</text>
<text x="27.7" y="84.7">I2C0_SCL</text>
<text x="119.7" y="89.8">GPIO6</text>
<text x="119.7" y="87.2">GPIO5</text>
<text x="119.7" y="84.7">GPIO4</text>
<text x="360.9" y="87.2">ADC2</text>
<text x="119.7" y="92.3">GPIO7</text>
<text x="277.1" y="92.3">I2C0_SDA</text>
<text x="277.1" y="94.8">I2C0_SCL</text>
<text x="277.1" y="97.4">ETH_RST</text>
<text x="277.1" y="99.9">ETH_INT</text>
<text x="118.4" y="107.5">GPIO10</text>
<text x="119.7" y="102.5">GPIO8</text>
<text x="119.7" y="105">GPIO9</text>
<text x="118.4" y="110.1">GPIO11</text>
<text x="277.1" y="112.6">GPIO37</text>
<text x="277.1" y="115.2">GPIO38</text>
<text x="277.1" y="117.7">GPIO39</text>
<text x="360.9" y="116.4">ADC3</text>
<text x="118.4" y="122.8">GPIO13</text>
<text x="118.4" y="120.2">GPIO12</text>
<text x="118.4" y="125.3">GPIO14</text>
<text x="118.4" y="127.9">GPIO15</text>
<text x="118.4" y="138">GPIO16</text>
<text x="118.4" y="143.1">GPIO18</text>
<text x="118.4" y="140.6">GPIO17</text>
<text x="360.9" y="143.1">ADC4</text>
<text x="118.4" y="145.6">GPIO19</text>
<text x="118.4" y="155.8">GPIO20</text>
<text x="118.4" y="158.3">GPIO21</text>
<text x="118.4" y="160.9">GPIO22</text>
<text x="118.4" y="163.4">GPIO23</text>
<text x="360.9" y="169.8">ADC5</text>
<text x="307.5" y="185">ADC_VUSB</text>
<text x="307.5" y="211.7">ADC_VREF</text>
</g>
<g font-size="1.3" fill="#840084">
<text x="337.8" y="39">0402</text>
<text x="320.1" y="45.3">0402</text>
<text x="252.7" y="51.4">1206</text>
<text x="147.3" y="61.6">1206</text>
<text x="337.8" y="65.6">0402</text>
<text x="252.7" y="69.2">1206</text>
<text x="320.1" y="72">0402</text>
<text x="44.5" y="78.3">0402</text>
<text x="58.4" y="78.3">0402</text>
<text x="147.3" y="79.3">1206</text>
<text x="252.7" y="87">1206</text>
<text x="337.8" y="92.3">0402</text>
<text x="147.3" y="97.1">1206</text>
<text x="320.1" y="98.7">0402</text>
<text x="252.7" y="104.7">1206</text>
<text x="147.3" y="114.9">1206</text>
<text x="337.8" y="121.5">0402</text>
<text x="320.1" y="127.9">0402</text>
<text x="147.3" y="132.7">1206</text>
<text x="337.8" y="148.2">0402</text>
<text x="147.3" y="150.5">1206</text>
<text x="320.1" y="154.5">0402</text>
<text x="337.8" y="174.9">0402</text>
<text x="320.1" y="181.2">0402</text>
<text x="284.5" y="190.1">0402</text>
<text x="266.7" y="196.4">0402</text>
<text x="284.5" y="216.8">0402</text>
<text x="266.7" y="223.1">0402</text>
<text x="112.1" y="249.8">0402</text>
<text x="134.4" y="259.9">0402</text>
</g>
</svg>
